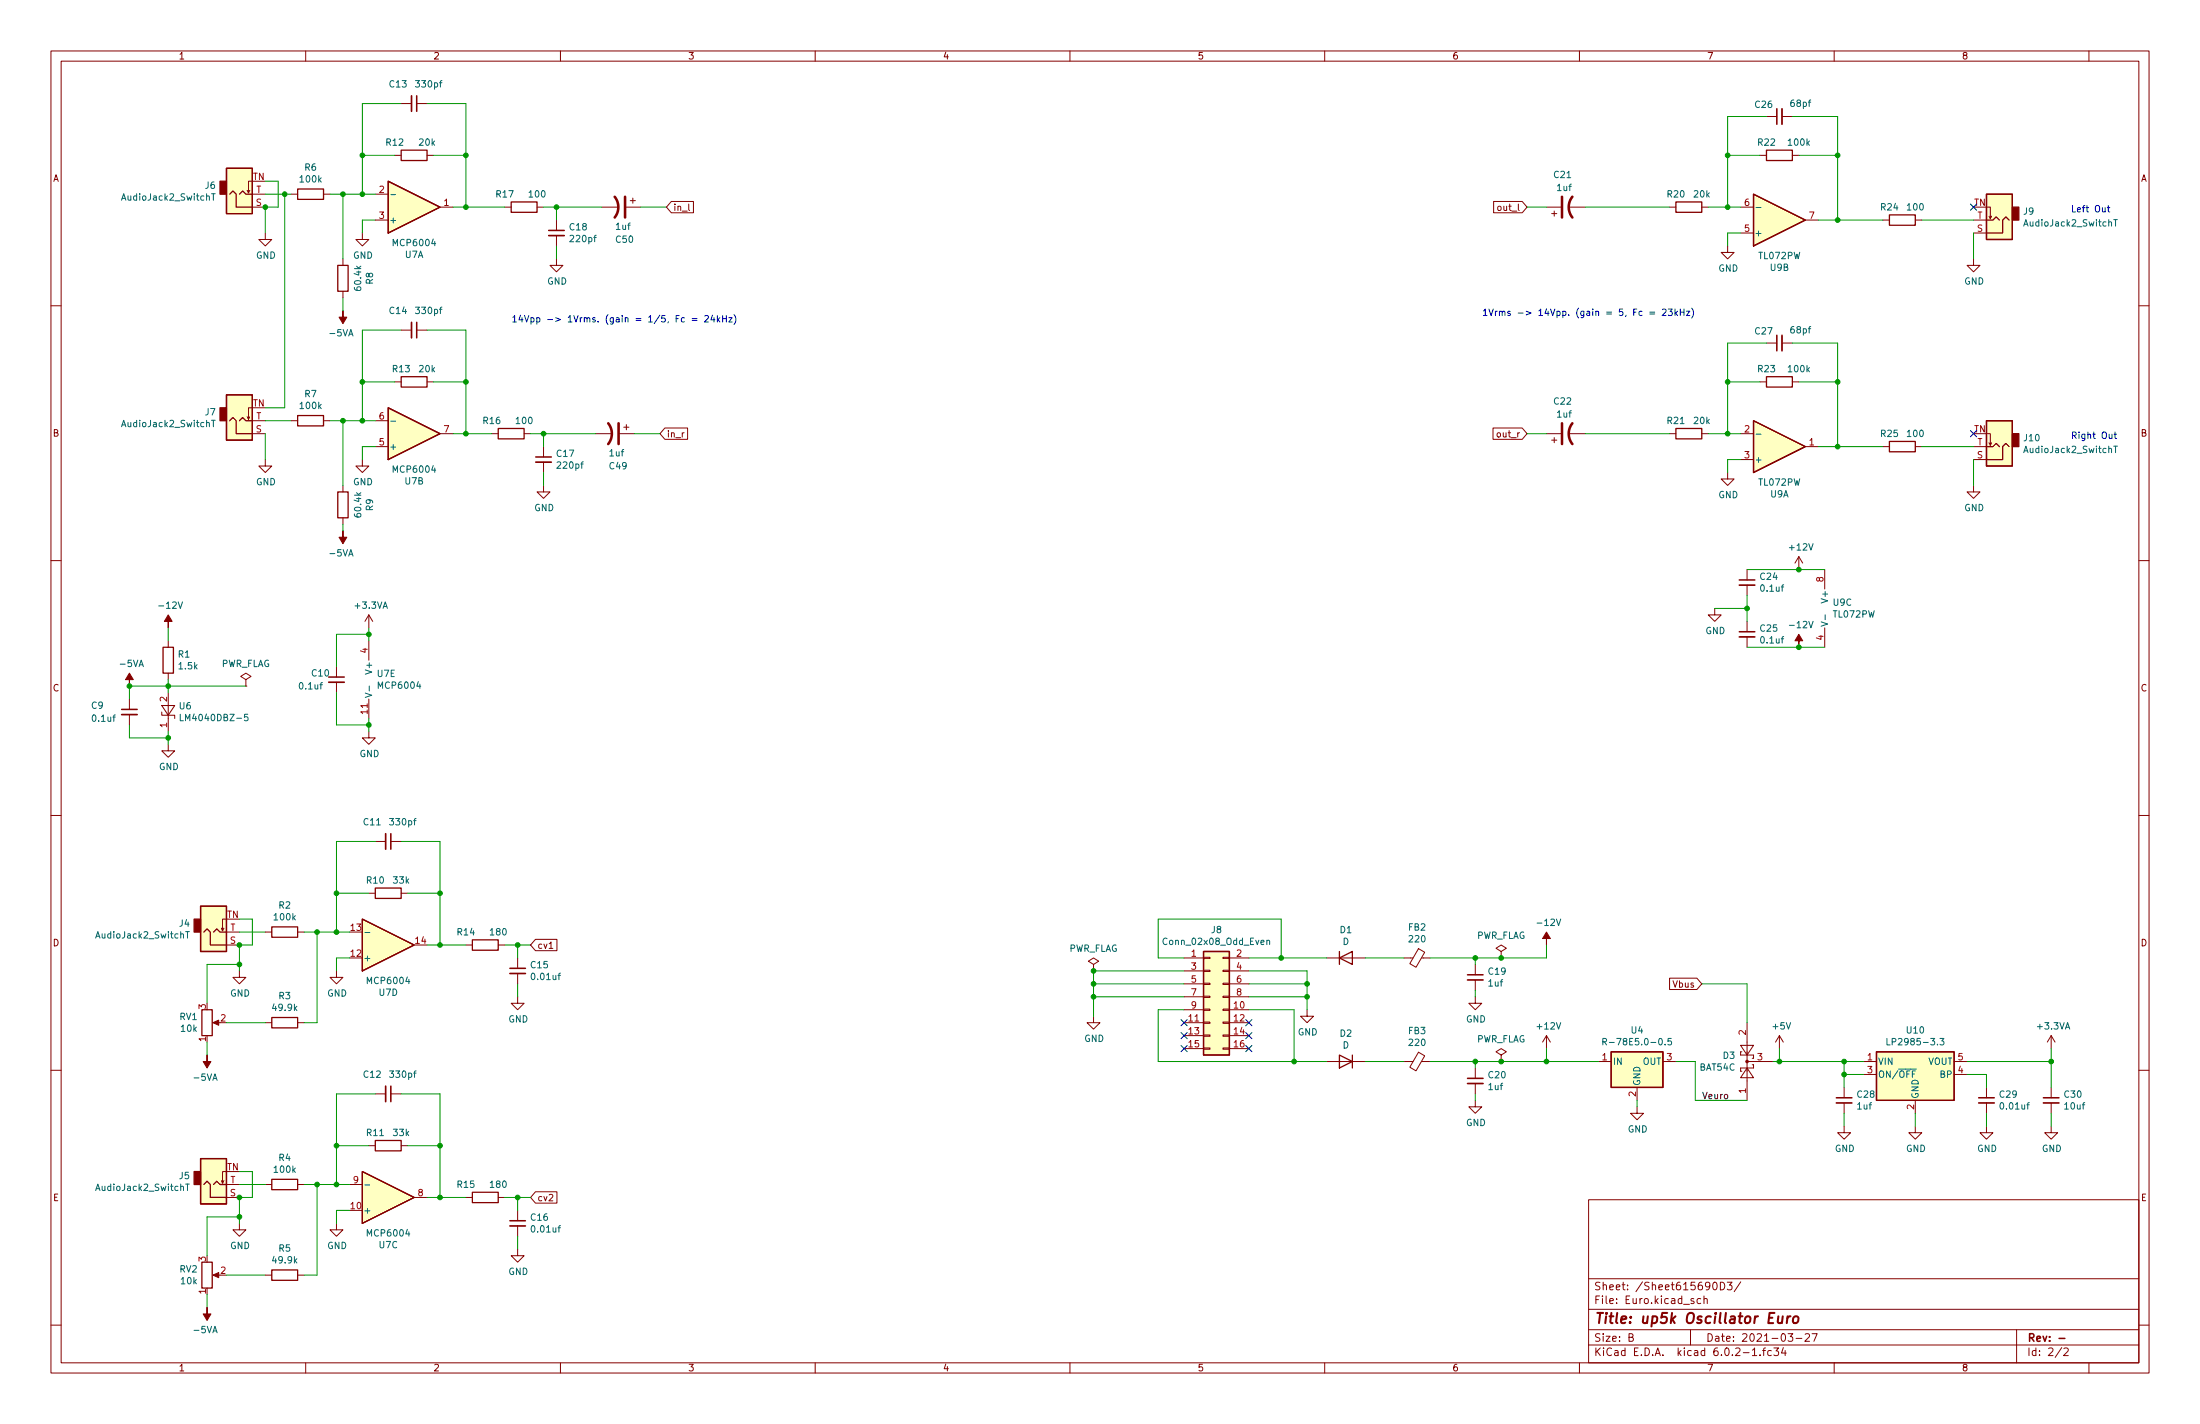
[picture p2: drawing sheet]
<svg xmlns="http://www.w3.org/2000/svg" width="432mm" height="279mm" viewBox="0 0 432 279" stroke-linecap="round" stroke-linejoin="round" font-family="sans-serif">
<g fill="none" stroke="#840000" stroke-width=".2">
<path d="M10 10h411.8v259.4h-411.8zM12 12h407.8v255.4h-407.8zM60 10v2M110 10v2M160 10v2M210 10v2M260 10v2M310 10v2M360 10v2M410 10v2M49 37.3l-.2 .5M49.5 35.6h-.7v2.2l-.3-.5"/>
<path d="M49.5 38.1h2.6M57.1 38.1h1.3M63.5 38.1h1.3M73.7 38.1h2.5M77.5 30.5h1.2M78.7 20.3h2.1M81.8 20.3h2M83.8 30.5h1.3M123.7 39.4h1M124.2 38.9v1M131.8 39.5h4.3v2.3h-4.3l-1-1.2zM293.2 39.5h5.6l.9 1.1-.9 1.2h-5.6z"/>
<path d="M345.4 30.5h1.3M346.7 22.9h2M349.8 22.9h2M351.8 30.5h1.3M10 60h2M49.5 40.6h2.6M52.1 45.7v1.3h1.2l-1.2 1.3-1.3-1.3h1.3M67.3 50.8v1.3M67.3 57.2v1.2M71.1 45.7v1.3h1.3l-1.3 1.3-1.3-1.3h1.3M73.7 43.2h2.5M86.4 40.6h2.5"/>
<path d="M99.1 40.6h1.2M105.4 40.6h1.3M109.2 50.8v1.3h1.3l-1.3 1.2-1.3-1.2h1.3M109.2 43.2v2M109.2 46.2v2.1M118.1 40.6h3.3M122.9 40.6h2.8M135.2 40v1.1l.2 .2M303.5 40.6h2.8M304.5 41.9h1.1M305.1 41.4v1M307.8 40.6h3.3"/>
<path d="M327.7 40.6h1.2M334 40.6h1.3M339.1 48.3v1.2h1.3l-1.3 1.3-1.3-1.3h1.3M341.6 40.6h2.6M341.6 45.7h2.6M354.3 43.2h2.6M369.6 43.2h1.2M375.9 43.2h1.3M387.3 50.8v1.3h1.3l-1.3 1.2-1.2-1.2h1.2M387.3 43.2h2.6M387.3 45.7h2.6M389.9 40.6h.8v2.3l.2-.5"/>
<path d="M390.4 42.4l.3 .5M419.8 60h2M77.5 74.9h1.2M78.7 64.8h2.1M81.8 64.8h2M83.8 74.9h1.3M345.4 74.9h1.3M346.7 67.3h2M349.8 67.3h2M351.8 74.9h1.3M49 81.8l-.2 .5M49.5 80h-.7v2.3l-.3-.5"/>
<path d="M49.5 85.1h2.6M49.5 82.6h2.6M52.1 90.2v1.2h1.2l-1.2 1.3-1.3-1.3h1.3M57.1 82.6h1.3M63.5 82.6h1.3M67.3 95.3v1.2M71.1 90.2v1.2h1.3l-1.3 1.3-1.3-1.3h1.3M73.7 82.6h2.5M73.7 87.6h2.5M86.4 85.1h2.5M96.5 85.1h1.3M102.9 85.1h1.2"/>
<path d="M106.7 95.3v1.2h1.2l-1.2 1.3-1.3-1.3h1.3M106.7 87.6v2.1M106.7 90.7v2M116.8 85.1h3.3M121.7 85.1h2.8M122.4 83.8h1M122.9 83.3v1M130.5 84h4.5v2.2h-4.5l-1-1.1zM293 84h5.8l.9 1.1-.9 1.1h-5.8zM303.5 85.1h2.8M304.5 86.4h1.1M305.1 85.9v1"/>
<path d="M307.8 85.1h3.3M327.7 85.1h1.2M334 85.1h1.3M339.1 92.7v1.3h1.3l-1.3 1.3-1.3-1.3h1.3M341.6 85.1h2.6M341.6 90.2h2.6M354.3 87.6h2.6M369.6 87.6h1.2M375.9 87.6h1.3M387.3 95.3v1.2h1.3l-1.3 1.3-1.2-1.3h1.2M387.3 87.6h2.6M387.3 90.2h2.6"/>
<path d="M389.9 85.1h.8v2.3l.2-.5M390.4 86.9l.3 .5M10 110h2M67.3 101.6v1.3M336.5 119.4v1.3h1.3l-1.3 1.2-1.2-1.2h1.2M342.9 111.8v2M342.9 114.8v2M353.1 109.2l-.8 1.3M353.1 109.2v2.6M353.1 109.2l.7 1.3M358.1 111.8v3.8M419.8 110h2"/>
<path d="M25.4 137.2v2M31.7 138.4h2.6l-1.3 1.9zM31.7 139.7v.6h2.6v.7M33 135.9v7.6M33 125.7v1.3M33 132.1v1.3M48.3 133.4l1-.7-1-.6-1.1 .6 1.1 .7v1.2M48.3 134.6h.1M66 130.8v2M66 133.9v2M72.4 120.7l-.8 1.2M72.4 120.7v2.5"/>
<path d="M72.4 125.7v3.8M72.4 137.2v3.8M72.4 120.7l.8 1.2M342.9 121.9v2.1M342.9 125v2M358.1 123.2v3.8M10 160h2M25.4 140.2v2M33 146.1v1.2h1.3l-1.3 1.3-1.3-1.3h1.3M72.4 143.5v1.3h1.3l-1.3 1.3-1.3-1.3h1.3M419.8 160h2M72.4 175.3h1.3"/>
<path d="M73.7 165.1h2M76.7 165.1h2M78.7 175.3h1.3M43.9 182.1l-.2 .5M44.4 180.3h-.7v2.3l-.3-.5M44.4 185.4h2.6M44.4 182.9h2.6M47 190.5v1.3h1.3l-1.3 1.2-1.3-1.2h1.3M52.1 182.9h1.2M58.4 182.9h1.3M66 190.5v1.3h1.3l-1.3 1.2-1.2-1.2h1.2M91.4 185.4h1.3"/>
<path d="M97.8 185.4h1.3M101.6 195.6v1.3h1.3l-1.3 1.2-1.3-1.2h1.3M101.6 188v2M101.6 191v2M105.1 184.3h4.2v2.2h-4.2l-1-1.1zM107.8 186.1h.7M214.6 199.4v1.3h1.3l-1.3 1.2-1.2-1.2h1.2M214.6 189.2l1-.6-1-.6-1 .6 1 .6v1.3M214.6 190.5h.1M232.4 188h3.8M232.4 198.1h3.8M232.4 190.5h3.8"/>
<path d="M232.4 193h3.8M232.4 195.6h3.8M236.2 198h1.3v.2h-1.3zM236.2 195.5h1.3v.2h-1.3zM236.2 192.9h1.3v.3h-1.3zM236.2 190.4h1.3v.2h-1.3zM236.2 187.8h1.3v.3h-1.3zM240 198h1.3v.2h-1.3zM240 195.5h1.3v.2h-1.3zM240 192.9h1.3v.3h-1.3zM240 190.4h1.3v.2h-1.3zM240 187.8h1.3v.3h-1.3z"/>
<path d="M241.3 188h3.8M241.3 198.1h3.8M241.3 190.5h3.8M241.3 193h3.8M241.3 195.6h3.8M256.5 198.1v1.3h1.3l-1.3 1.3-1.2-1.3h1.2M260.3 188h7.7M275.6 188h1.7M278.4 186.1l1.2 .7-1.7 3-1.2-.7zM279 188h1.7M289.6 195.6v1.3h1.2l-1.2 1.2-1.3-1.2h1.3M289.6 189.2v2.1"/>
<path d="M289.6 192.3v2M294.6 186.7l1.1-.6-1.1-.7-1 .7 1 .6v1.3M294.6 188h.1M327.7 191.9h5.4l.9 1.1-.9 1.2h-5.4zM10 210h2M42.2 200.7h1M52.1 200.7h1.2M58.4 200.7h1.3M73.7 214.6h2M76.7 214.6h2M232.4 200.7h3.8M232.4 203.2h3.8"/>
<path d="M232.4 205.7h3.8M236.2 205.6h1.3v.3h-1.3zM236.2 203.1h1.3v.2h-1.3zM236.2 200.5h1.3v.3h-1.3zM240 205.6h1.3v.3h-1.3zM240 203.1h1.3v.2h-1.3zM240 200.5h1.3v.3h-1.3zM241.3 200.7h3.8M241.3 203.2h3.8M241.3 205.7h3.8M260.3 208.3h7.7M275.6 208.3h1.7"/>
<path d="M278.4 206.5l1.2 .7-1.7 2.9-1.2-.7zM279 208.3h1.7M289.6 215.9v1.3h1.2l-1.2 1.2-1.3-1.2h1.3M289.6 209.6v2M289.6 212.6v2M294.6 207l1.1-.6-1.1-.7-1 .7 1 .6v1.3M294.6 208.3h.1M303.5 203.2l-.7 1.3M303.5 203.2v2.5M303.5 203.2l.8 1.3M313.7 208.3h2.5M321.3 217.2v1.2h1.3l-1.3 1.3-1.3-1.3h1.3"/>
<path d="M321.3 213.4v2.5M326.4 208.3h2.5M341.6 205.1h2.6l-1.3 1.9zM341.9 206.4h-.3v.6h2.6v.6h-.3M342.9 209.6l1.3 1.9h-2.6zM342.9 200.7v15.2M342.9 208.3h5.1M343.9 208.9h.3v.7h-2.6v.6h.3M349.2 203.2l-.7 1.3M349.2 203.2v2.5M349.2 203.2l.8 1.3M361.9 213.4v2"/>
<path d="M361.9 216.4v2M365.8 208.3h2.5M365.8 210.8h2.5M375.9 215.9v2.5M383.5 208.3h2.6M383.5 210.8h2.6M389.9 213.4v2M389.9 216.4v2M402.6 203.2l-.8 1.3M402.6 203.2v2.5M402.6 213.4v2M402.6 216.4v2"/>
<path d="M402.6 203.2l.8 1.3M419.8 210h2M43.9 231.6l-.2 .6M44.4 229.9h-.7v2.3l-.3-.6M44.4 235h2.6M44.4 232.4h2.6M52.1 232.4h1.2M58.4 232.4h1.3M68.6 232.4h2.5M72.4 224.8h1.3M78.7 224.8h1.3M81.3 235h2.5"/>
<path d="M91.4 235h1.3M97.8 235h1.3M101.6 237.5v2M105.1 233.8h4.2v2.3h-4.2l-1-1.1zM311.8 235.4h108v32h-108zM361.9 221v1.3h1.3l-1.3 1.2-1.2-1.2h1.2M375.9 221v1.3h1.3l-1.3 1.2-1.3-1.2h1.3M389.9 221v1.3h1.3l-1.3 1.2-1.3-1.2h1.3M402.6 221v1.3h1.3l-1.3 1.2-1.3-1.2h1.3M10 260h2M42.2 250.2h1M47 240v1.3h1.3l-1.3 1.3-1.3-1.3h1.3"/>
<path d="M52.1 250.2h1.2M58.4 250.2h1.3M66 240v1.3h1.3l-1.3 1.3-1.2-1.3h1.2M101.6 245.1v1.3h1.3l-1.3 1.3-1.3-1.3h1.3M101.6 240.5v2.1M311.8 256.9h108M311.8 250.9h108M332.4 254.9l-.3-.1-.2 .2v.2l.5 .2v.3h-.5M333.8 254.9l-.4-.1-.3 .3 .1 .6h.6M334.4 254.9l.3-.1 .3 .1 .1 .9M334.4 254.3v1.5M336.3 251.7l.2-.1a.8 .8 0 0 1 .5 .7 .8 .8 0 0 1-.5 .8l-.2-.2-.1-.4z"/>
<path d="M337.7 251.6a.76 .76 0 0 1 .8 .7 .76 .76 0 0 1-.8 .8zM339 251.6h.9l-.5 .6 .5 .1v.6l-.2 .2-.7-.2M341.7 251.5l-1.3 1.9M419.8 260h2M60 267.4v2M110 267.4v2M160 267.4v2M210 267.4v2M260 267.4v2M310 267.4v2M311.8 263.9h108M311.8 260.9h108"/>
<path d="M319.7 262.4l.7-.1 .1-.2-.1-.4h-.7v1.5h.6l.3-.3a.39 .39 0 0 0-.4-.5M331.8 260.9v3M343.9 264.9l.5-.4v1.5M343.9 266h.9M345.4 265.8v.2M345.9 265h.6M346.5 264.5l-.3 .2v1.3M347.7 265h-.5l-.3 .3 .2 .6h.6M348.2 264.5h.9l-.5 .5 .4 .2v.6l-.2 .2-.6-.2M350 264.4l-.3 1.1h.9M350.4 265v1M350.9 261.7h1l-.5 .5 .4 .2v.6l-.2 .2-.7-.2"/>
<path d="M352.5 262.6h1.2M354.3 261.8l.6-.1 .3 .4-1 1.1h1M355.7 261.7h1l-.7 1.5M360 267.4v2M395.8 260.9v6.5M404.7 264.4l-1.3 1.9M405.1 264.6l.6-.1 .2 .1v.3l-.9 1.1h.9M410 267.4v2"/>
</g>
<g fill="none" stroke="#840000" stroke-width=".3">
<path d="M81.8 18.8v3M348.7 21.3v3.1M107.7 45.2h3M81.8 63.2v3.1M348.7 65.8v3M105.2 89.7h3M341.4 113.8h3M23.9 139.2h3M64.5 132.8h3.1M341.4 124h3M76.7 163.6v3M100.1 190h3"/>
<path d="M288 191.3h3.1M76.7 213.1v3.1M288 211.6h3.1M360.4 215.4h3.1M388.4 215.4h3M401.1 215.4h3M100.1 239.5h3M404.1 262.6h1.2"/>
</g>
<path d="M349 258.3v1.2a.57 .57 0 0 0 .8-.1M349.9 258.3l-.2 1.3M350.9 258.3l-.2 1.3M351.4 258.3l-.4 .1-.2 .3M352.1 258.5a.52 .52 0 0 1 .5-.2 .52 .52 0 0 1 .4 .4l-.1 .5a.55 .55 0 0 1-.5 .4 .55 .55 0 0 1-.5-.4z" fill="none" stroke="#840000" stroke-width=".4"/>
<g fill="#840000" stroke="#840000" stroke-width=".2">
<path d="M67.3 61v1.2h.8l-.8 1.3-.8-1.3h.8z"/>
<path d="M353.1 124.5l.7 1.2h-.7v1.3v-1.3h-.8z"/>
<path d="M41.8 250.2l1.1-.5v1z"/>
<path d="M40.6 256.5v1.3h.8l-.8 1.3-.7-1.3h.7z"/>
<path d="M303.5 182.9l.8 1.3h-.8v1.2v-1.2h-.7z"/>
<path d="M41.8 200.7l1.1-.5v1z"/>
<path d="M40.6 207v1.3h.8l-.8 1.3-.7-1.3h.7z"/>
<path d="M67.3 104.1v1.3h.8l-.8 1.3-.8-1.3h.8z"/>
<path d="M25.4 132.1l.8 1.3h-.8v1.2v-1.2h-.8z"/>
<path d="M33 120.7l.8 1.2h-.8v1.3v-1.3h-.7z"/>
<circle cx="342.9" cy="208.3" r=".25"/>
</g>
<g fill="#ffffc2" stroke="#ffffc2" stroke-width=".2">
<path d="M44.4 33h5.1v8.9h-5.1z"/>
<path d="M44.4 77.5h5.1v8.9h-5.1z"/>
<path d="M76.2 35.6l10.2 5-10.2 5.1z"/>
<path d="M76.2 80l10.2 5.1-10.2 5.1z"/>
<path d="M236.2 186.7h5.1v20.3h-5.1z"/>
<path d="M71.1 229.9l10.2 5.1-10.2 5z"/>
<path d="M71.1 180.3l10.2 5.1-10.2 5.1z"/>
<path d="M344.2 38.1l10.1 5.1-10.1 5.1z"/>
<path d="M389.9 38.1h5.1v8.9h-5.1z"/>
<path d="M344.2 82.6l10.1 5-10.1 5.1z"/>
<path d="M389.9 82.6h5.1v8.8h-5.1z"/>
<path d="M316.2 206.4h10.2v7h-10.2z"/>
<path d="M368.3 206.4h15.2v9.5h-15.2z"/>
<path d="M39.4 177.8h5v8.9h-5z"/>
<path d="M39.4 227.3h5v8.9h-5z"/>
</g>
<g fill="none" stroke="#840000" stroke-width=".25">
<path d="M44.4 33h5.1v8.9h-5.1zM45.1 38.1l.6-.6 .7 .6v2.5h3.1M47 38.1l.6-.6 .7 .6h1.2M58.4 37.1h5.1v2h-5.1zM76.2 35.6l10.2 5-10.2 5.1zM78.7 29.5h5.1v2h-5.1zM100.3 39.6h5.1v2.1h-5.1zM328.9 39.6h5.1v2.1h-5.1zM344.2 38.1l10.1 5.1-10.1 5.1zM346.7 29.5h5.1v2h-5.1zM389.9 38.1h5.1v8.9h-5.1zM66.3 52.1h2v5.1h-2z"/>
<path d="M370.8 42.2h5.1v2h-5.1zM389.9 43.2h1.3l.6-.7 .6 .7M394.3 43.2l-.6-.7-.6 .7v2.5h-3.2M44.4 77.5h5.1v8.9h-5.1zM78.7 73.9h5.1v2h-5.1zM346.7 73.9h5.1v2h-5.1zM45.1 82.6l.6-.7 .7 .7v2.5h3.1M47 82.6l.6-.7 .7 .7h1.2M58.4 81.5h5.1v2.1h-5.1zM66.3 96.5h2v5.1h-2zM76.2 80l10.2 5.1-10.2 5.1zM97.8 84.1h5.1v2h-5.1z"/>
<path d="M328.9 84.1h5.1v2h-5.1zM344.2 82.6l10.1 5-10.1 5.1zM370.8 86.6h5.1v2h-5.1zM389.9 82.6h5.1v8.8h-5.1zM389.9 87.6h1.3l.6-.6 .6 .6M394.3 87.6l-.6-.6-.6 .6v2.6h-3.2M32 127h2v5.1h-2zM39.4 177.8h5v8.9h-5zM73.7 174.2h5v2.1h-5zM39.6 198.1h2.1v5.1h-2.1zM40 182.9l.6-.7 .7 .7v2.5h3.1M41.9 182.9l.6-.7 .7 .7h1.2"/>
<path d="M53.3 199.6h5.1v2.1h-5.1zM53.3 181.9h5.1v2h-5.1zM71.1 180.3l10.2 5.1-10.2 5.1zM92.7 184.4h5.1v2h-5.1zM236.2 186.7h5.1v20.3h-5.1zM262.9 188l2.5-1.3v2.5zM262.9 186.7v2.5M262.9 207l2.5 1.3-2.5 1.3zM265.4 207v2.6M316.2 206.4h10.2v7h-10.2zM368.3 206.4h15.2v9.5h-15.2zM39.4 227.3h5v8.9h-5z"/>
<path d="M40 232.4l.6-.6 .7 .6v2.6h3.1M41.9 232.4l.6-.6 .7 .6h1.2M53.3 231.4h5.1v2h-5.1zM71.1 229.9l10.2 5.1-10.2 5zM73.7 223.8h5v2h-5zM92.7 233.9h5.1v2.1h-5.1zM39.6 247.7h2.1v5h-2.1zM53.3 249.2h5.1v2h-5.1z"/>
</g>
<g fill="#840000" stroke="#840000" stroke-width=".25">
<path d="M43.2 35.6h1.2v2.5h-1.2z"/>
<path d="M43.2 80h1.2v2.6h-1.2z"/>
<path d="M395 40.6h1.2v2.6h-1.2z"/>
<path d="M395 85.1h1.2v2.5h-1.2z"/>
<path d="M38.1 180.3h1.3v2.6h-1.3z"/>
<path d="M38.1 229.9h1.3v2.5h-1.3z"/>
</g>
<g fill="none" stroke="#006464" stroke-width=".2">
<path d="M41.5 38h.7M41.9 38v1.3M76.7 38.2h1M344.7 40.7h.9M414.9 43.1h.7M415.2 43.1v1.3M41.5 82.5h.7M41.9 82.5v1.2M76.7 82.6h1M344.7 85.2h.9M414.9 87.5h.7M415.2 87.5v1.3"/>
<path d="M71.7 136l1.3 .4-1.3 .4M72.5 134.6v1M357.4 122l1.3 .4-1.3 .5M358.2 120.6v1M35.4 140.1v1.3h.6M48.6 140.1h-.6v.7l.1-.2 .5 .1 .1 .2-.1 .4-.2 .1-.4-.1M36.4 182.8h.8M36.8 182.8v1.3M71.6 183h1M248.6 184.6l.5-.1 .1 .8M248.6 184.5v.8M314.6 204.4h.6l.1-.2v-.3l-.7-.2v1.3"/>
<path d="M314.9 204.4l.4 .6M328 203.7h-.6v.7l.1-.2 .5 .1 .1 .2-.1 .4-.2 .1-.4-.1M370.4 203.7v1.3h.6M380.8 203.7h.7l-.4 .5 .4 .2v.5l-.2 .1-.5-.1M36.4 232.3h.8M36.8 232.3v1.3M71.6 232.5h1"/>
</g>
<g fill="none" stroke="#840000" stroke-width=".33">
<path d="M80.8 18.8v3M349.8 21.3v3.1M107.7 46.2h3M80.8 63.2v3.1M349.8 65.8v3M105.2 90.7h3M341.4 114.8h3M64.5 133.9h3.1M341.4 125h3M23.9 140.2h3M75.7 163.6v3M100.1 191h3"/>
<path d="M288 192.3h3.1M75.7 213.1v3.1M288 212.6h3.1M360.4 216.4h3.1M388.4 216.4h3M401.1 216.4h3M100.1 240.5h3"/>
</g>
<path d="M120.6 38.6a3.3 3.3 0 0 1 0 4.1M122.7 38.6v4.1M306.6 38.6v4.1M308.6 38.6a3.3 3.3 0 0 0 0 4.1M119.4 83.1a3.3 3.3 0 0 1 0 4M121.4 83.1v4M306.6 83.1v4M308.6 83.1a3.3 3.3 0 0 0 0 4" fill="none" stroke="#840000" stroke-width=".51"/>
<g fill="none" stroke="#0000c2" stroke-width=".2">
<path d="M413.6 40.7h.5M413.8 40.3v1.1l.3 .2M134.3 62.4l-.3-.1-.3 .3 .1 .5h.5M135.8 62.5h1M135.8 62.9h1M138.3 62l.5-.1 .3 .4-.8 .9h.8M139.8 61.8l-.3 1h.8M140.1 62.3v.9M140.8 61.9v1.3M140.9 62.7l.4 .5M141.3 62.3l-.5 .5M141.8 62.5h.8"/>
<path d="M141.8 61.9v1.3M142.6 61.9v1.3M143 62.3h.7l-.7 .9h.7M144.1 61.7a1.46 1.46 0 0 1 0 2M323.8 61.2h1M323.8 61.6h1M326.3 60.8l.5-.2 .2 .4-.8 .9h.8M327.4 60.6h.8l-.4 .5 .4 .1v.6l-.2 .1-.6-.1M328.8 60.6v1.3M328.9 61.4l.3 .5M329.2 61.1l-.4 .4M329.8 61.2h.7"/>
<path d="M329.8 60.6v1.3M330.5 60.6v1.3M331 61.1h.7l-.7 .8h.7M332 60.5a1.46 1.46 0 0 1 0 1.9M414 85.2v.8l.5-.1M414.5 85.2v.8M414.9 85.2h.5M415.1 84.8v1.1l.3 .1"/>
</g>
<g fill="none" stroke="#009600" stroke-width=".2">
<path d="M52.1 35.6h2.5v5h-2.5v5.1M52.1 38.1h5M55.9 38.1v41.9h-3.8M64.8 38.1h8.9M67.3 38.1v12.7M71.1 30.5h6.4M78.7 20.3h-7.6v17.8M83.8 20.3h7.6v20.3M85.1 30.5h6.3M339.1 30.5h6.3M346.7 22.9h-7.6v17.7M351.8 22.9h8.9v20.3"/>
<path d="M353.1 30.5h7.6M67.3 58.4v2.6M73.7 43.2h-2.6v2.5M88.9 40.6h10.2M106.7 40.6h11.4M109.2 40.6v2.6M109.2 48.3v2.5M125.7 40.6h5.1M299.7 40.6h3.8M311.1 40.6h16.6M335.3 40.6h6.3M341.6 45.7h-2.5v2.6"/>
<path d="M356.9 43.2h12.7M377.2 43.2h10.1M387.3 45.7v5.1M71.1 74.9h6.4M78.7 64.8h-7.6v17.8M83.8 64.8h7.6v20.3M85.1 74.9h6.3M339.1 74.9h6.3M346.7 67.3h-7.6v17.8M351.8 67.3h8.9v20.3M353.1 74.9h7.6M52.1 85.1v5.1"/>
<path d="M52.1 82.6h5M64.8 82.6h8.9M67.3 82.6v12.7M73.7 87.6h-2.6v2.6M88.9 85.1h7.6M104.1 85.1h12.7M106.7 85.1v2.5M106.7 92.7v2.6M124.5 85.1h5M299.7 85.1h3.8M311.1 85.1h16.6M335.3 85.1h6.3"/>
<path d="M341.6 90.2h-2.5v2.5M356.9 87.6h12.7M377.2 87.6h10.1M387.3 90.2v5.1M67.3 102.9v1.2M336.5 119.4h6.4M342.9 116.8v5.1M342.9 111.8h15.2M33 123.2v2.5M33 133.4v2.5M48.3 134.6h-22.9v2.6M66 135.9v6.3h6.4"/>
<path d="M72.4 124.5h-6.4v6.3M72.4 123.2v2.5M342.9 127h15.2M25.4 142.2v2.6h7.6M33 143.5v2.6M72.4 141v2.5M66 175.3h6.4M73.7 165.1h-7.7v17.8M78.7 165.1h7.7v20.3M80 175.3h6.4M47 182.9h5.1M47 180.3h2.5v5.1h-2.5v5.1"/>
<path d="M47 189.2h-6.4v7.7M59.7 182.9h8.9M62.2 182.9v17.8h-2.5M68.6 188h-2.6v2.5M83.8 185.4h7.6M99.1 185.4h5M101.6 185.4v2.6M101.6 193v2.6M214.6 193h17.8M214.6 195.6h17.8M232.4 198.1h-5.1v10.2h33M232.4 188h-5.1v-7.7h24.2v7.7"/>
<path d="M232.4 190.5h-17.8v8.9M245.1 188h15.2M245.1 193h11.4M245.1 190.5h11.4v7.6M245.1 198.1h8.9v10.2M245.1 195.6h11.4M268 188h7.6M289.6 188v1.2M289.6 194.3v1.3M303.5 185.4v2.6h-22.8M334 193h8.9v7.7M40.6 204.5v2.5"/>
<path d="M44.4 200.7h7.7M73.7 214.6h-7.7v17.8M78.7 214.6h7.7v20.4M268 208.3h7.6M280.7 208.3h33M289.6 208.3v1.3M289.6 214.6v1.3M303.5 205.7v2.6M321.3 215.9v1.3M328.9 208.3h3.8v7.6h10.2M348 208.3h17.8M349.2 205.7v2.6"/>
<path d="M361.9 208.3v5.1M361.9 218.4v2.6M361.9 210.8h3.9M375.9 218.4v2.6M386.1 210.8h3.8v2.6M386.1 208.3h16.5M389.9 218.4v2.6M402.6 205.7v7.7M402.6 218.4v2.6M47 229.9h2.5v5.1h-2.5v5M47 238.8h-6.4v7.6M47 232.4h5.1"/>
<path d="M59.7 232.4h8.9M62.2 232.4v17.8h-2.5M66 224.8h6.4M68.6 237.5h-2.6v2.5M80 224.8h6.4M83.8 235h7.6M99.1 235h5M101.6 235v2.5M40.6 254v2.5M44.4 250.2h7.7M101.6 242.6v2.5"/>
</g>
<g fill="none" stroke="#000084" stroke-width=".2">
<path d="M386.7 40l1.3 1.2M388 40l-1.3 1.2M386.7 84.5l1.3 1.2M388 84.5l-1.3 1.2M231.8 202.6l1.2 1.2M231.8 205.1l1.2 1.2M231.8 200.1l1.2 1.2M233 202.6l-1.2 1.2M233 205.1l-1.2 1.2M233 200.1l-1.2 1.2M244.5 202.6l1.2 1.2M244.5 200.1l1.2 1.2"/>
<path d="M244.5 205.1l1.2 1.2M245.7 202.6l-1.2 1.2M245.7 200.1l-1.2 1.2M245.7 205.1l-1.2 1.2"/>
</g>
<g fill="#009600" stroke="#009600" stroke-width=".2">
<circle cx="66" cy="182.9" r=".46"/>
<circle cx="62.2" cy="182.9" r=".46"/>
<circle cx="47" cy="189.2" r=".46"/>
<circle cx="47" cy="185.4" r=".46"/>
<circle cx="91.4" cy="74.9" r=".46"/>
<circle cx="91.4" cy="85.1" r=".46"/>
<circle cx="91.4" cy="40.6" r=".46"/>
<circle cx="109.2" cy="40.6" r=".46"/>
<circle cx="106.7" cy="85.1" r=".46"/>
<circle cx="72.4" cy="124.5" r=".46"/>
<circle cx="25.4" cy="134.6" r=".46"/>
<circle cx="33" cy="144.8" r=".46"/>
<circle cx="72.4" cy="142.2" r=".46"/>
<circle cx="33" cy="134.6" r=".46"/>
<circle cx="66" cy="224.8" r=".46"/>
<circle cx="47" cy="238.8" r=".46"/>
<circle cx="47" cy="235" r=".46"/>
<circle cx="86.4" cy="235" r=".46"/>
<circle cx="86.4" cy="224.8" r=".46"/>
<circle cx="62.2" cy="232.4" r=".46"/>
<circle cx="66" cy="232.4" r=".46"/>
<circle cx="101.6" cy="235" r=".46"/>
<circle cx="55.9" cy="38.1" r=".46"/>
<circle cx="67.3" cy="38.1" r=".46"/>
<circle cx="71.1" cy="30.5" r=".46"/>
<circle cx="71.1" cy="38.1" r=".46"/>
<circle cx="91.4" cy="30.5" r=".46"/>
<circle cx="86.4" cy="185.4" r=".46"/>
<circle cx="66" cy="175.3" r=".46"/>
<circle cx="86.4" cy="175.3" r=".46"/>
<circle cx="101.6" cy="185.4" r=".46"/>
<circle cx="52.1" cy="40.6" r=".46"/>
<circle cx="71.1" cy="82.6" r=".46"/>
<circle cx="71.1" cy="74.9" r=".46"/>
<circle cx="67.3" cy="82.6" r=".46"/>
<circle cx="214.6" cy="190.5" r=".46"/>
<circle cx="214.6" cy="195.6" r=".46"/>
<circle cx="214.6" cy="193" r=".46"/>
<circle cx="251.5" cy="188" r=".46"/>
<circle cx="360.7" cy="87.6" r=".46"/>
<circle cx="353.1" cy="111.8" r=".46"/>
<circle cx="349.2" cy="208.3" r=".46"/>
<circle cx="342.9" cy="119.4" r=".46"/>
<circle cx="360.7" cy="74.9" r=".46"/>
<circle cx="353.1" cy="127" r=".46"/>
<circle cx="294.6" cy="208.3" r=".46"/>
<circle cx="303.5" cy="208.3" r=".46"/>
<circle cx="402.6" cy="208.3" r=".46"/>
<circle cx="361.9" cy="208.3" r=".46"/>
<circle cx="361.9" cy="210.8" r=".46"/>
<circle cx="339.1" cy="74.9" r=".46"/>
<circle cx="339.1" cy="85.1" r=".46"/>
<circle cx="339.1" cy="30.5" r=".46"/>
<circle cx="339.1" cy="40.6" r=".46"/>
<circle cx="254" cy="208.3" r=".46"/>
<circle cx="289.6" cy="188" r=".46"/>
<circle cx="294.6" cy="188" r=".46"/>
<circle cx="256.5" cy="195.6" r=".46"/>
<circle cx="256.5" cy="193" r=".46"/>
<circle cx="289.6" cy="208.3" r=".46"/>
<circle cx="360.7" cy="43.2" r=".46"/>
<circle cx="360.7" cy="30.5" r=".46"/>
</g>
<text font-size="2.8" fill="#840000" x="312.8" y="259.7">Title: up5k Oscillator Euro</text>
<g font-size="2.1" fill="#840000">
<text x="312.8" y="255.9">File: Euro.kicad_sch</text>
<text x="312.8" y="253.2">Sheet: /Sheet615690D3/</text>
<text x="312.8" y="263.2">Size: B</text>
<text x="334.8" y="263.2">Date: 2021-03-27</text>
<text x="397.8" y="263.2">Rev: -</text>
<text x="312.8" y="266">KiCad E.D.A. kicad 6.0.2-1.fc34</text>
<text x="397.8" y="266">Id: 2/2</text>
</g>
<g font-size="1.8" fill="#840000">
<text x="35" y="11.7">1</text>
<text x="85" y="11.7">2</text>
<text x="135" y="11.7">3</text>
<text x="185" y="11.7">4</text>
<text x="235" y="11.7">5</text>
<text x="285" y="11.7">6</text>
<text x="335" y="11.7">7</text>
<text x="385" y="11.7">8</text>
<text x="10.3" y="35.6">A</text>
<text x="420.1" y="35.6">A</text>
<text x="132.1" y="41.4">in_l</text>
<text x="294.2" y="41.4">out_l</text>
<text x="10.3" y="85.7">B</text>
<text x="130.8" y="85.8">in_r</text>
<text x="294" y="85.8">out_r</text>
<text x="420.1" y="85.7">B</text>
<text x="10.3" y="135.6">C</text>
<text x="420.1" y="135.6">C</text>
<text x="10.3" y="185.7">D</text>
<text x="420.1" y="185.7">D</text>
<text x="105.4" y="186.1">cv1</text>
<text x="328.4" y="193.8">Vbus</text>
<text x="10.4" y="235.7">E</text>
<text x="105.4" y="235.7">cv2</text>
<text x="420.2" y="235.7">E</text>
<text x="35" y="269.1">1</text>
<text x="85" y="269.1">2</text>
<text x="135" y="269.1">3</text>
<text x="185" y="269.1">4</text>
<text x="235" y="269.1">5</text>
<text x="285" y="269.1">6</text>
<text x="335" y="269.1">7</text>
<text x="385" y="269.1">8</text>
</g>
<g font-size="1.8" fill="#006464">
<text x="76.5" y="17.1">C13</text>
<text x="81.8" y="17.1">330pf</text>
<text x="344.5" y="21.2">C26</text>
<text x="351.6" y="21">68pf</text>
<text x="75.8" y="28.6">R12</text>
<text x="82.3" y="28.6">20k</text>
<text x="345.1" y="28.6">R22</text>
<text x="351.1" y="28.6">100k</text>
<text x="59" y="35.8">100k</text>
<text x="59.8" y="33.5">R6</text>
<text x="305.1" y="34.9">C21</text>
<text x="24.2" y="39.3">AudioJack2_SwitchT</text>
<text x="40.3" y="37">J6</text>
<text x="97.4" y="38.7">R17</text>
<text x="103.9" y="38.7">100</text>
<text x="305.7" y="37.5">1uf</text>
<text x="327.3" y="38.7">R20</text>
<text x="332.5" y="38.7">20k</text>
<text x="369.2" y="41.3">R24</text>
<text x="374.4" y="41.3">100</text>
<text x="76.3" y="43.8">+</text>
<text x="111.9" y="45.2">C18</text>
<text x="112.1" y="47.5">220pf</text>
<text x="120.9" y="45.1">1uf</text>
<text x="121" y="47.6">C50</text>
<text x="344.3" y="46.4">+</text>
<text x="397.2" y="42.1">J9</text>
<text x="397.5" y="44.4">AudioJack2_SwitchT</text>
<text x="50.2" y="50.7">GND</text>
<text x="69.3" y="50.7">GND</text>
<text x="77.3" y="48.3">MCP6004</text>
<text x="79.5" y="50.6">U7A</text>
<text x="337.3" y="53.3">GND</text>
<text x="345.3" y="50.8">TL072PW</text>
<text x="347.5" y="53.1">U9B</text>
<text x="70.9" y="56.8" transform="rotate(-90 70.9 56.8)">60.4k</text>
<text x="73.2" y="55.7" transform="rotate(-90 73.2 55.7)">R8</text>
<text x="107.4" y="55.8">GND</text>
<text x="385.5" y="55.8">GND</text>
<text x="64.9" y="66">-5VA</text>
<text x="76.5" y="61.6">C14</text>
<text x="81.8" y="61.6">330pf</text>
<text x="344.5" y="65.6">C27</text>
<text x="351.6" y="65.4">68pf</text>
<text x="59.8" y="77.9">R7</text>
<text x="77.1" y="73">R13</text>
<text x="82.3" y="73">20k</text>
<text x="345.1" y="73">R23</text>
<text x="351.1" y="73">100k</text>
<text x="24.2" y="83.8">AudioJack2_SwitchT</text>
<text x="40.3" y="81.5">J7</text>
<text x="59" y="80.2">100k</text>
<text x="94.9" y="83.2">R16</text>
<text x="101.4" y="83.2">100</text>
<text x="305.1" y="79.4">C22</text>
<text x="305.7" y="81.9">1uf</text>
<text x="327.3" y="83.2">R21</text>
<text x="332.5" y="83.2">20k</text>
<text x="76.3" y="88.3">+</text>
<text x="109.3" y="89.6">C17</text>
<text x="119.7" y="89.5">1uf</text>
<text x="369.2" y="85.7">R25</text>
<text x="374.4" y="85.7">100</text>
<text x="397.3" y="86.6">J10</text>
<text x="397.5" y="88.9">AudioJack2_SwitchT</text>
<text x="50.2" y="95.2">GND</text>
<text x="69.3" y="95.2">GND</text>
<text x="77.3" y="92.7">MCP6004</text>
<text x="79.5" y="95">U7B</text>
<text x="109.5" y="91.9">220pf</text>
<text x="119.7" y="92.1">C49</text>
<text x="344.3" y="90.8">+</text>
<text x="345.3" y="95.3">TL072PW</text>
<text x="70.9" y="101.3" transform="rotate(-90 70.9 101.3)">60.4k</text>
<text x="73.2" y="100.2" transform="rotate(-90 73.2 100.2)">R9</text>
<text x="104.8" y="100.3">GND</text>
<text x="337.3" y="97.7">GND</text>
<text x="347.5" y="97.6">U9A</text>
<text x="385.5" y="100.3">GND</text>
<text x="64.9" y="109.2">-5VA</text>
<text x="345.5" y="113.8">C24</text>
<text x="351.4" y="108">+12V</text>
<text x="31.5" y="119.4">-12V</text>
<text x="69.8" y="119.4">+3.3VA</text>
<text x="345.7" y="116.1">0.1uf</text>
<text x="358.8" y="117.9" transform="rotate(-90 358.8 117.9)">V+</text>
<text x="359.8" y="118.8">U9C</text>
<text x="334.7" y="124.4">GND</text>
<text x="345.5" y="123.9">C25</text>
<text x="351.6" y="123.2">-12V</text>
<text x="359.9" y="121.2">TL072PW</text>
<text x="23.8" y="130.9">-5VA</text>
<text x="35" y="129">R1</text>
<text x="35.2" y="131.3">1.5k</text>
<text x="43.3" y="130.9">PWR_FLAG</text>
<text x="73" y="131.9" transform="rotate(-90 73 131.9)">V+</text>
<text x="345.7" y="126.2">0.1uf</text>
<text x="58.9" y="135.3">0.1uf</text>
<text x="61.3" y="132.7">C10</text>
<text x="74.1" y="132.8">U7E</text>
<text x="74.4" y="135.1">MCP6004</text>
<text x="18" y="139.1">C9</text>
<text x="18.2" y="141.6">0.1uf</text>
<text x="35.2" y="139.2">U6</text>
<text x="36.2" y="141.5">LM4040DBZ-5</text>
<text x="70.6" y="148.5">GND</text>
<text x="31.2" y="151.1">GND</text>
<text x="71.4" y="161.9">C11</text>
<text x="76.7" y="161.9">330pf</text>
<text x="72" y="173.4">R10</text>
<text x="77.3" y="173.4">33k</text>
<text x="54.7" y="178.3">R2</text>
<text x="19.1" y="184.1">AudioJack2_SwitchT</text>
<text x="35.2" y="181.8">J4</text>
<text x="53.9" y="180.6">100k</text>
<text x="89.8" y="183.5">R14</text>
<text x="96.3" y="183.5">180</text>
<text x="228.7" y="185.4">Conn_02x08_Odd_Even</text>
<text x="237.8" y="183.1">J8</text>
<text x="263" y="183.1">D1</text>
<text x="263.5" y="185.4">D</text>
<text x="276.5" y="182.6">FB2</text>
<text x="276.7" y="184.9">220</text>
<text x="289.7" y="184.2">PWR_FLAG</text>
<text x="302" y="181.7">-12V</text>
<text x="71.2" y="188.6">+</text>
<text x="104.2" y="190">C15</text>
<text x="209.7" y="186.7">PWR_FLAG</text>
<text x="292.2" y="191.2">C19</text>
<text x="45.2" y="195.5">GND</text>
<text x="54.7" y="196">R3</text>
<text x="64.2" y="195.5">GND</text>
<text x="72.3" y="193.1">MCP6004</text>
<text x="74.4" y="195.4">U7D</text>
<text x="104.5" y="192.3">0.01uf</text>
<text x="292.2" y="193.5">1uf</text>
<text x="35.3" y="200.1">RV1</text>
<text x="35.6" y="202.4">10k</text>
<text x="53.7" y="198.3">49.9k</text>
<text x="99.8" y="200.6">GND</text>
<text x="254.7" y="203.1">GND</text>
<text x="263" y="203.4">D2</text>
<text x="276.5" y="202.9">FB3</text>
<text x="287.7" y="200.6">GND</text>
<text x="301.8" y="202">+12V</text>
<text x="320.2" y="202.8">U4</text>
<text x="348" y="202">+5V</text>
<text x="374.3" y="202.8">U10</text>
<text x="400" y="202">+3.3VA</text>
<text x="212.8" y="204.4">GND</text>
<text x="263.5" y="205.7">D</text>
<text x="276.7" y="205.2">220</text>
<text x="289.7" y="204.5">PWR_FLAG</text>
<text x="316" y="205.1">R-78E5.0-0.5</text>
<text x="316.5" y="208.9">IN</text>
<text x="322.4" y="208.9">OUT</text>
<text x="338.2" y="207.7">D3</text>
<text x="368.6" y="208.9">VIN</text>
<text x="371.3" y="205.1">LP2985-3.3</text>
<text x="378.4" y="208.9">VOUT</text>
<text x="38.2" y="212">-5VA</text>
<text x="71.4" y="211.5">C12</text>
<text x="76.7" y="211.5">330pf</text>
<text x="292.2" y="213.9">1uf</text>
<text x="292.2" y="211.6">C20</text>
<text x="321.9" y="213.1" transform="rotate(-90 321.9 213.1)">GND</text>
<text x="333.6" y="210.1">BAT54C</text>
<text x="364.6" y="215.4">C28</text>
<text x="368.6" y="211.5">ON/~{OFF}</text>
<text x="376.6" y="215.6" transform="rotate(-90 376.6 215.6)">GND</text>
<text x="380.8" y="211.5">BP</text>
<text x="392.5" y="215.4">C29</text>
<text x="405.2" y="215.4">C30</text>
<text x="287.7" y="220.9">GND</text>
<text x="364.6" y="217.7">1uf</text>
<text x="392.8" y="217.7">0.01uf</text>
<text x="405.3" y="217.7">10uf</text>
<text x="54.7" y="227.8">R4</text>
<text x="72" y="222.9">R11</text>
<text x="77.3" y="222.9">33k</text>
<text x="319.5" y="222.2">GND</text>
<text x="360.1" y="226">GND</text>
<text x="374.1" y="226">GND</text>
<text x="388.1" y="226">GND</text>
<text x="400.8" y="226">GND</text>
<text x="19.1" y="233.7">AudioJack2_SwitchT</text>
<text x="35.2" y="231.3">J5</text>
<text x="53.9" y="230.1">100k</text>
<text x="89.8" y="233">R15</text>
<text x="96.3" y="233">180</text>
<text x="71.2" y="238.1">+</text>
<text x="104.2" y="239.5">C16</text>
<text x="45.2" y="245.1">GND</text>
<text x="54.7" y="245.6">R5</text>
<text x="64.2" y="245.1">GND</text>
<text x="72.3" y="242.6">MCP6004</text>
<text x="74.4" y="244.9">U7C</text>
<text x="104.5" y="241.8">0.01uf</text>
<text x="35.3" y="249.7">RV2</text>
<text x="35.6" y="252">10k</text>
<text x="53.7" y="247.9">49.9k</text>
<text x="99.8" y="250.1">GND</text>
<text x="38.2" y="261.6">-5VA</text>
</g>
<g font-size="1.8" fill="#a90000">
<text x="49.6" y="35.3">TN</text>
<text x="50.2" y="40.4">S</text>
<text x="50.3" y="37.8">T</text>
<text x="74.4" y="37.8">2</text>
<text x="87.1" y="40.4">1</text>
<text x="342.4" y="40.4">6</text>
<text x="387.4" y="40.4">TN</text>
<text x="74.4" y="42.9">3</text>
<text x="342.4" y="45.5">5</text>
<text x="355.1" y="42.9">7</text>
<text x="388" y="45.5">S</text>
<text x="388.1" y="42.9">T</text>
<text x="49.6" y="79.8">TN</text>
<text x="50.3" y="82.3">T</text>
<text x="74.4" y="82.3">6</text>
<text x="50.2" y="84.8">S</text>
<text x="74.4" y="87.4">5</text>
<text x="87.1" y="84.8">7</text>
<text x="342.4" y="84.8">2</text>
<text x="342.4" y="89.9">3</text>
<text x="355.1" y="87.4">1</text>
<text x="387.4" y="84.8">TN</text>
<text x="388" y="89.9">S</text>
<text x="388.1" y="87.4">T</text>
<text x="357.9" y="114.2" transform="rotate(-90 357.9 114.2)">8</text>
<text x="357.9" y="125.6" transform="rotate(-90 357.9 125.6)">4</text>
<text x="72.1" y="128.1" transform="rotate(-90 72.1 128.1)">4</text>
<text x="32.8" y="137.7" transform="rotate(-90 32.8 137.7)">2</text>
<text x="32.8" y="142.7" transform="rotate(-90 32.8 142.7)">1</text>
<text x="72.1" y="140" transform="rotate(-90 72.1 140)">11</text>
<text x="44.5" y="180.1">TN</text>
<text x="45.1" y="185.2">S</text>
<text x="45.2" y="182.6">T</text>
<text x="68.9" y="182.6">13</text>
<text x="81.6" y="185.2">14</text>
<text x="68.9" y="187.7">12</text>
<text x="233.8" y="187.7">1</text>
<text x="233.8" y="190.2">3</text>
<text x="242.7" y="187.7">2</text>
<text x="242.7" y="190.2">4</text>
<text x="40.4" y="198" transform="rotate(-90 40.4 198)">3</text>
<text x="233.8" y="192.8">5</text>
<text x="233.8" y="195.3">7</text>
<text x="233.8" y="197.9">9</text>
<text x="242.2" y="197.9">10</text>
<text x="242.7" y="192.8">6</text>
<text x="242.7" y="195.3">8</text>
<text x="43.3" y="200.4">2</text>
<text x="233.3" y="200.4">11</text>
<text x="233.3" y="202.9">13</text>
<text x="242.2" y="200.4">12</text>
<text x="242.2" y="202.9">14</text>
<text x="342.6" y="203.1" transform="rotate(-90 342.6 203.1)">2</text>
<text x="40.4" y="204.3" transform="rotate(-90 40.4 204.3)">1</text>
<text x="233.3" y="205.5">15</text>
<text x="242.2" y="205.5">16</text>
<text x="314.5" y="208">1</text>
<text x="327.2" y="208">3</text>
<text x="344.9" y="208">3</text>
<text x="366.5" y="208">1</text>
<text x="384.3" y="208">5</text>
<text x="321.1" y="215.1" transform="rotate(-90 321.1 215.1)">2</text>
<text x="342.6" y="214.5" transform="rotate(-90 342.6 214.5)">1</text>
<text x="366.5" y="210.6">3</text>
<text x="384.3" y="210.6">4</text>
<text x="375.7" y="217.7" transform="rotate(-90 375.7 217.7)">2</text>
<text x="44.5" y="229.6">TN</text>
<text x="45.2" y="232.2">T</text>
<text x="69.4" y="232.2">9</text>
<text x="45.1" y="234.7">S</text>
<text x="68.9" y="237.2">10</text>
<text x="82.1" y="234.7">8</text>
<text x="40.4" y="247.5" transform="rotate(-90 40.4 247.5)">3</text>
<text x="43.3" y="249.9">2</text>
<text x="40.4" y="253.9" transform="rotate(-90 40.4 253.9)">1</text>
</g>
<g font-size="1.8" fill="#0000c2">
<text x="406.4" y="41.6">Left Out</text>
<text x="100.3" y="63.2">14Vpp -&gt; 1Vrms. (gain = 1/5, Fc = 24kHz)</text>
<text x="290.8" y="62">1Vrms -&gt; 14Vpp. (gain = 5, Fc = 23kHz)</text>
<text x="406.4" y="86.1">Right Out</text>
</g>
<text font-size="1.8" fill="#0f0f0f" x="334" y="215.6">Veuro</text>
</svg>
